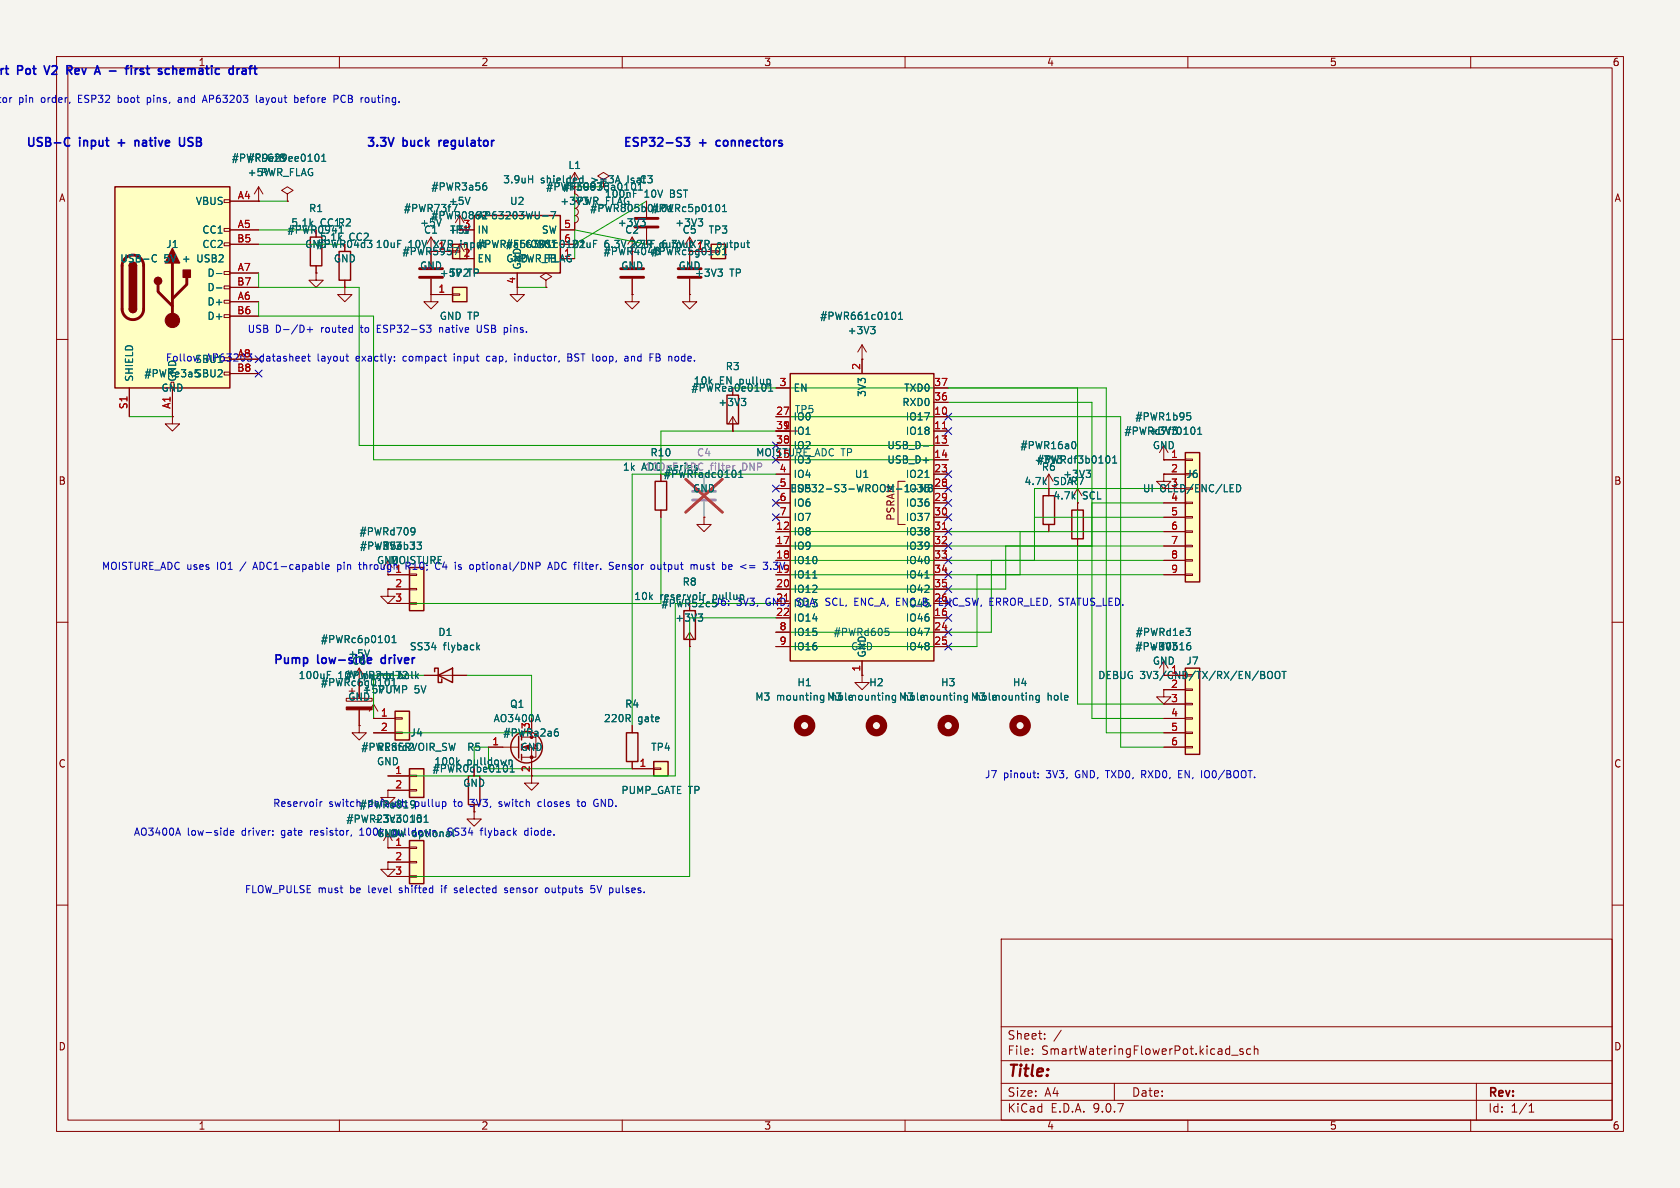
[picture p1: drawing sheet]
<svg xmlns="http://www.w3.org/2000/svg" width="297mm" height="210mm" viewBox="0 0 297 210" stroke-linecap="round" stroke-linejoin="round" font-family="sans-serif">
<path d="M0 0h297v210h-297z" fill="#f5f4ef" stroke="#f5f4ef" stroke-width=".18"/>
<g fill="none" stroke="#840000" stroke-width=".18">
<path d="M10 10h277v190h-277zM12 12h273v186h-273zM60 10v2M110 10v2M160 10v2M210 10v2M260 10v2M45.7 35.6h.1M45.7 33l-.7 1.3M45.7 33l.8 1.3M45.7 33v2.6M50.8 34.3l1-.6-1-.7-1 .7 1 .6v1.3"/>
<path d="M50.8 35.6h.1M101.6 34.3a.64 .64 0 0 1 .6 .6 .64 .64 0 0 1-.6 .7M101.6 36.8a.64 .64 0 0 1 .6 .7 .64 .64 0 0 1-.6 .6 .64 .64 0 0 1 .6 .6 .64 .64 0 0 1-.6 .7v1.2M111.8 52.1v1.2h1.2l-1.2 1.3-1.3-1.3h1.3M111.8 52.1h.1M111.8 44.5v2.7M111.8 49.3v2.8M121.9 44.5v2.7M121.9 49.3v2.8M10 60h2M152.4 63.5h.1M152.4 61l-.8 1.2"/>
<path d="M152.4 61l.8 1.2M152.4 61v2.5M285 60h2M10 110h2M285 110h2M83.8 143.5v1.3h1.3l-1.3 1.3-1.3-1.3h1.3M10 160h2M177 166h108v32h-108zM285 160h2M60 198v2M110 198v2M160 198v2"/>
<path d="M177 194.5h108M177 191.5h108M177 187.5h108M177 181.5h108M182.5 186.3v.1M182.5 185.5v.1M184.7 183.6v.1M184.7 182.8v.1M187.6 182.1l-1.3 2M197 191.5v3M210 198v2M217.7 186.5h1.2"/>
<path d="M219.7 185.5l-.3-.1-.2 .2v.2l.5 .2v.3h-.5M221.1 185.5l-.4-.1-.3 .3v.4l.1 .2h.6M221.7 185.5l.3-.1 .3 .1 .1 .9M221.7 184.9v1.5M260 198v2M261 191.5v6.5M270.3 196.6h.9M270.3 195.5l.4-.4v1.5"/>
</g>
<g fill="none" stroke="#006464" stroke-width=".18">
<path d="M56.2 27.3l.2 .4-.2 .8M56.9 28.5h.7M56.9 27.6l.3-.4v1.3M93.4 31.7h.8M94.2 31.1v1.2M102.6 31.5h.5M103.1 31.1v1.2M109.2 31.1l.4 1.2M153.9 57.7h.8l-.4 .5M154.5 58.2l.2 .3v.3l-.2 .2M157.9 55.2a.68 .68 0 0 1 .5 .6 .68 .68 0 0 1-.5 .7M158.8 56.5h.8"/>
<path d="M158.8 55.6l.4-.4v1.3M90.2 136.5h.7M90.2 135.6l.4-.4v1.3"/>
</g>
<path d="M109.7 47.5h4.1M109.7 49h4.1M119.9 47.5h4.1M119.9 49h4.1" fill="none" stroke="#840000" stroke-width=".51"/>
<path d="M125.7 43.2h2.6v2.5h-2.6z" fill="#ffffc2"/>
<g fill="none" stroke="#840000" stroke-width=".25">
<path d="M59.9 44.5h2.1v5h-2.1zM125.7 43.2h2.6v2.5h-2.6zM91.7 130.2v3.8M92.2 133.4v1"/>
<circle cx="93.1" cy="132.1" r="2.79"/>
</g>
<g fill="none" stroke="#840000" stroke-width=".18">
<path d="M106.7 31.8l1-.7-1-.6-1 .6 1 .7v1.2M55.9 48.3v1.2h1.2l-1.2 1.3-1.3-1.3h1.3M55.9 48.3h.1M61 50.8v1.3h1.2l-1.2 1.2-1.3-1.2h1.3M61 50.8h.1M61 49.5v1.3M121.9 52.1v1.2h1.3l-1.3 1.3-1.3-1.3h1.3M121.9 52.1h.1M121.9 44.5h3.8M86.4 132.1h5.3M92.2 130.3h2.5v3.6h-2.5M92.2 132.1h1.8v5.1"/>
<path d="M94 127v2.5M68.6 149.9h.1M68.6 147.3v2.6"/>
</g>
<path d="M60.3 39.9v1.3M112.4 33.1l-.1 .3M112.8 33.6h.8M113.2 32.3v1.3M60 41.2h.7M65.7 43.2l-.1 .5-.5 .1M126.9 47.6h.8l-.4 .5M127.5 48.1l.2 .2v.3l-.2 .2M127.7 45h.8M128.1 43.8v1.2M95.1 126.3l.4 1.3" fill="none" stroke="#006464" stroke-width=".18"/>
<circle cx="94" cy="133.9" r=".25" fill="#840000" stroke="#840000" stroke-width=".18"/>
<path d="M83.8 38.1h15.3v10.2h-15.3z" fill="#ffffc2"/>
<path d="M83.8 38.1h15.3v10.2h-15.3zM189.5 90.2h2v5.1h-2z" fill="none" stroke="#840000" stroke-width=".25"/>
<path d="M101.6 30.5l-.8 1.3M101.6 30.5l.8 1.3M101.6 30.5v2.5M76.2 52.1v1.2h1.3l-1.3 1.3-1.3-1.3h1.3M76.2 52.1h.1M81.3 40.6h2.5M81.3 45.7h2.5M91.4 48.3v2.5M99.1 40.6h2.5M190.5 88.9v1.3M190.5 95.3v1.2" fill="none" stroke="#840000" stroke-width=".18"/>
<path d="M95.9 38.2h1M97.4 37.4h.8l-.5 1.3M80.2 43.8h.9l-.6 1.2" fill="none" stroke="#006464" stroke-width=".18"/>
<path d="M20.3 33h20.3v35.6h-20.3z" fill="#ffffc2"/>
<g fill="none" stroke="#840000" stroke-width=".18">
<path d="M39.6 35.3h1v.5h-1zM40.6 35.6h5.1M114.3 35.6v2.8M39.6 40.4h1v.5h-1zM39.6 42.9h1v.5h-1zM39.6 48h1v.5h-1zM39.6 50.5h1v.6h-1zM39.6 53.1h1v.5h-1zM39.6 55.6h1v.5h-1zM40.6 40.6h5.1M40.6 43.2h5.1M40.6 48.3h5.1"/>
<path d="M40.6 50.8h5.1M40.6 53.3h5.1M40.6 55.9h5.1M55.9 47v1.3M76.2 41.9l-.8 1.3M76.2 41.9l.8 1.3M76.2 41.9v2.6M91.4 50.8v1.3h1.3l-1.3 1.2-1.2-1.2h1.2M96.5 49.5l1-.6-1-.6-1 .6 1 .6v1.3M96.5 50.8h.1M111.8 41.9l-.8 1.3M111.8 41.9l.7 1.3"/>
<path d="M111.8 41.9v2.6M114.3 40.4v2.8M121.9 41.9l-.7 1.3M121.9 41.9l.8 1.3M121.9 41.9v2.6M22.9 68.6v5.1M30.5 73.7v1.2h1.2l-1.2 1.3-1.3-1.3h1.3M30.5 73.7h.1M30.5 68.6v5.1M39.6 65.8h1v.5h-1zM40.6 63.5h5.1M40.6 66h5.1"/>
<path d="M116.8 90.2v1.2M190.5 88.9h.1M190.5 86.4l-.8 1.2M190.5 86.4l.8 1.2M190.5 86.4v2.5M68.6 152.4v1.3h1.2l-1.2 1.2-1.3-1.2h1.3M68.6 152.4h.1"/>
</g>
<path d="M20.3 33h20.3v35.6h-20.3zM22.9 54.6a.64 .64 0 0 0 .6 .6 .64 .64 0 0 0 .6-.6M54.9 41.9h2v5.1h-2zM115.8 85.1h2.1v5.1h-2.1z" fill="none" stroke="#840000" stroke-width=".25"/>
<path d="M112.3 38.6h4M22.1 45.7a1.9 1.9 0 0 1 2.1-.5 1.9 1.9 0 0 1 1.2 1.8v7.6a1.91 1.91 0 0 1-1.9 1.9 1.91 1.91 0 0 1-1.9-1.9v-7.8l.2-.6zM27.9 50.3v1.3l2.6 2.5M30.5 46.5v10.1M33 49v1.3l-2.5 2.5M112.3 40.1h4" fill="none" stroke="#840000" stroke-width=".51"/>
<g fill="#840000" stroke="#840000" stroke-width=".25">
<path d="M22.9 47h1.2v7.6h-1.2z"/>
<path d="M22.9 54.6h1.2a.64 .64 0 0 1-.6 .6 .64 .64 0 0 1-.6-.6z"/>
<path d="M30.5 43.9l1.2 2.6h-2.5z"/>
<path d="M32.4 47.8h1.3v1.2h-1.3z"/>
<circle cx="27.9" cy="49.7" r=".63"/>
</g>
<circle cx="30.5" cy="56.6" r="1.27" fill="#840000" stroke="#840000" stroke-width=".18"/>
<g fill="none" stroke="#006464" stroke-width=".18">
<path d="M78 38.7l-.4 1.2M80.8 36.1l-.5 1.3M112 34.2h.4M112 33.6h.6M113.3 38.7h.8l-.5 .5M113.8 39.2l.3 .2v.3l-.3 .2M123.4 38.7h.8l-.4 .5M124 39.2l.2 .2v.3l-.2 .2M127.2 36.4v.8M127.7 37.4h.8M127.7 36.5l.4-.4v1.3M27.1 45.1l.3-.1 .3 .2"/>
<path d="M27.7 46.2l-.3 .1-.3-.1M38.3 48.4h.9M38.3 50.9h.9M72.9 93.3l.4 .1a.84 .84 0 0 1-.3 1.2M73.4 93.8l-.3 .3h-.2M192 83.1h.8l-.4 .5M192.6 83.6l.2 .3v.3l-.2 .2M195.9 80.6a.79 .79 0 0 1 0 1.3M196.7 81.9h.7M196.7 81l.4-.4v1.3M75 145.4h.7M75 144.5l.3-.4v1.3"/>
</g>
<path d="M72.4 148.6h2.5v7.6h-2.5z" fill="#ffffc2"/>
<path d="M72.4 148.6h2.5v7.6h-2.5z" fill="none" stroke="#840000" stroke-width=".25"/>
<path d="M76.2 44.5v2.7M76.2 49.3v2.8M68.6 149.9h3.8M68.6 152.4h3.8M68.6 154.9h3.8M72.4 149.7h1.3v.3h-1.3zM72.4 152.3h1.3v.2h-1.3zM72.4 154.8h1.3v.3h-1.3z" fill="none" stroke="#840000" stroke-width=".18"/>
<path d="M74.2 47.5h4M74.2 49h4" fill="none" stroke="#840000" stroke-width=".51"/>
<path d="M80 43.2h2.5v2.5h-2.5z" fill="#ffffc2"/>
<path d="M80 43.2h2.5v2.5h-2.5z" fill="none" stroke="#840000" stroke-width=".25"/>
<path d="M81.3 38.1v2.5M76.2 44.5h3.8M80 44.3h1.3v.3h-1.3zM80.5 44.5l.8-1.3v2.5M63.5 118.1l-.8 1.3M63.5 118.1l.8 1.3M63.5 118.1v2.6" fill="none" stroke="#840000" stroke-width=".18"/>
<path d="M83.1 39.9l-.4 1.3M83.1 34.9l-.4 1.2M85.6 32.8h.2l.3 .3-.1 .4-.4 .1M85.7 32.3h.2M65.3 114.9l-.4 1.2M68.8 112.6v.8M69.3 113.6h.7M69.3 112.7l.4-.4v1.3" fill="none" stroke="#006464" stroke-width=".18"/>
<path d="M80 50.8h2.5v2.5h-2.5z" fill="#ffffc2"/>
<path d="M80 50.8h2.5v2.5h-2.5zM76.8 118.7v-.6h.7v2.6h.6v-.7M77.5 119.4l2.5-1.3v2.6z" fill="none" stroke="#840000" stroke-width=".25"/>
<path d="M76.2 52.1h3.8M80 51.9h1.3v.3h-1.3zM74.9 119.4h7.6M205.7 116.8v2.6" fill="none" stroke="#840000" stroke-width=".18"/>
<path d="M84.4 114.4l.4 .5M84.8 114l-.5 .5M209.7 111.1h.8l-.5 .5M210.2 111.6l.3 .2v.3l-.3 .2" fill="none" stroke="#006464" stroke-width=".18"/>
<path d="M209.5 118.1h2.6v15.3h-2.6z" fill="#ffffc2"/>
<path d="M209.5 118.1h2.6v15.3h-2.6z" fill="none" stroke="#840000" stroke-width=".25"/>
<path d="M205.7 119.4h3.8M205.7 121.9h3.8M205.7 124.5h3.8M205.7 127h3.8M205.7 129.5h3.8M205.7 132.1h3.8M209.5 121.8h1.3v.2h-1.3zM209.5 124.3h1.3v.3h-1.3zM209.5 126.9h1.3v.2h-1.3zM209.5 129.4h1.3v.3h-1.3zM209.5 132h1.3v.2h-1.3z" fill="none" stroke="#840000" stroke-width=".18"/>
<path d="M224.2 118.9l.2-.2a.43 .43 0 0 1 .5 .4v.4a.42 .42 0 0 1-.4 .5 .42 .42 0 0 1-.4-.5zM225.6 118.8l.1-.1a.43 .43 0 0 1 .6 .4v.4a.42 .42 0 0 1-.5 .5 .42 .42 0 0 1-.4-.5v-.4zM226.6 118.7h.8M227 118.7v1.3" fill="none" stroke="#006464" stroke-width=".18"/>
<path d="M209.5 80h2.6v22.9h-2.6z" fill="#ffffc2"/>
<path d="M209.5 80h2.6v22.9h-2.6zM82.8 137.2h2v5h-2z" fill="none" stroke="#840000" stroke-width=".25"/>
<g fill="none" stroke="#840000" stroke-width=".18">
<path d="M205.7 78.7v2.6M205.7 81.3h.1M205.7 83.8v1.3h1.3l-1.3 1.3-1.2-1.3h1.2M205.7 83.8h.1M205.7 81.3h3.8M205.7 83.8h3.8M205.7 86.4h3.8M205.7 88.9h3.8M205.7 91.4h3.8M205.7 94h3.8M205.7 96.5h3.8M205.7 99.1h3.8"/>
<path d="M209.5 81.2h1.3v.2h-1.3zM209.5 88.8h1.3v.2h-1.3zM209.5 91.3h1.3v.3h-1.3zM209.5 93.9h1.3v.2h-1.3zM209.5 96.4h1.3v.2h-1.3zM209.5 98.9h1.3v.3h-1.3zM205.7 101.6h3.8M209.5 101.5h1.3v.2h-1.3zM66 127h.1M66 124.5l-.7 1.2M66 124.5l.8 1.2M66 124.5v2.5"/>
<path d="M94 137.2v1.2h1.2l-1.2 1.3-1.3-1.3h1.3M205.7 121.9v1.3h1.3l-1.3 1.3-1.2-1.3h1.2M205.7 121.9h.1"/>
</g>
<g fill="none" stroke="#006464" stroke-width=".18">
<path d="M209.9 73h.6M210 73.5h.3l.2 .2v.4l-.5 .1M210.9 75.5a.79 .79 0 0 1 0 1.3M211.7 76.8h.8M211.7 75.9l.4-.4v1.3M218.6 85.7a.64 .64 0 0 1 .8 .6 .64 .64 0 0 1-.8 .6zM210 114.1h.3l.2 .2v.5l-.5 .1M210.2 113.6h.2M80.9 134.7l.3 .5M81.2 134.4l-.5 .4M90 134.5l.2-.1h.3v.8M98.2 129.3h.3l.2 .3v.4l-.5 .1"/>
<path d="M98.4 128.8h.2"/>
</g>
<path d="M72.4 135.9h2.5v5.1h-2.5z" fill="#ffffc2"/>
<path d="M72.4 135.9h2.5v5.1h-2.5z" fill="none" stroke="#840000" stroke-width=".25"/>
<path d="M68.6 139.7v1.3h1.2l-1.2 1.2-1.3-1.2h1.3M68.6 139.7h.1M68.6 137.2h3.8M68.6 139.7h3.8M72.4 137h1.3v.3h-1.3zM72.4 139.6h1.3v.2h-1.3z" fill="none" stroke="#840000" stroke-width=".18"/>
<path d="M69.8 125.7h2.6v5.1h-2.6z" fill="#ffffc2"/>
<path d="M69.8 125.7h2.6v5.1h-2.6z" fill="none" stroke="#840000" stroke-width=".25"/>
<path d="M63.5 128.3v1.2h1.3l-1.3 1.3-1.3-1.3h1.3M63.5 128.3h.1M66 127h3.8M66 129.5h3.8M69.8 126.9h1.3v.2h-1.3zM69.8 129.4h1.3v.3h-1.3z" fill="none" stroke="#840000" stroke-width=".18"/>
<path d="M69.7 120v1.2" fill="none" stroke="#006464" stroke-width=".18"/>
<path d="M72.4 100.3h2.5v7.7h-2.5z" fill="#ffffc2"/>
<path d="M72.4 100.3h2.5v7.7h-2.5zM110.7 129.5h2.1v5.1h-2.1z" fill="none" stroke="#840000" stroke-width=".25"/>
<g fill="none" stroke="#840000" stroke-width=".18">
<path d="M68.6 104.1v1.3h1.2l-1.2 1.3-1.3-1.3h1.3M68.6 104.1h.1M68.6 101.6h3.8M68.6 104.1h3.8M68.6 106.7h3.8M72.4 104h1.3v.3h-1.3zM72.4 106.6h1.3v.2h-1.3zM61.2 123.4h4.6v.6h-4.6zM62.2 121.7v1M63.5 120.7v2.7M63.5 125.5v2.8M111.8 128.3v1.2"/>
<path d="M111.8 134.6v1.3"/>
</g>
<path d="M61.2 125h4.6v.5h-4.6z" fill="#840000" stroke="#840000" stroke-width=".18"/>
<path d="M57.9 119.3h.4M57.9 118.7h.6" fill="none" stroke="#006464" stroke-width=".18"/>
<path d="M115.6 134.6h2.5v2.6h-2.5z" fill="#ffffc2"/>
<path d="M128.5 69.9h2.1v5h-2.1zM184.4 87.6h2v5.1h-2zM120.9 108h2v5h-2zM115.6 134.6h2.5v2.6h-2.5z" fill="none" stroke="#840000" stroke-width=".25"/>
<g fill="none" stroke="#840000" stroke-width=".18">
<path d="M129.5 76.2h.1M129.5 73.7v2.5M129.5 73.7l-.7 1.2M129.5 73.7l.8 1.2M124.5 91.4v1.3h1.2l-1.2 1.3-1.3-1.3h1.3M124.5 91.4h.1M185.4 86.4h.1M185.4 83.8v3.8M185.4 92.7v1.3M185.4 83.8l-.7 1.3M185.4 83.8l.8 1.3M121.9 114.3h.1"/>
<path d="M121.9 111.8v2.5M121.9 111.8l-.7 1.2M121.9 111.8l.8 1.2M152.4 119.4v1.3h1.3l-1.3 1.2-1.3-1.2h1.3M152.4 119.4h.1M111.8 135.9h3.8M115.6 135.8h1.2v.2h-1.2z"/>
</g>
<g fill="none" stroke="#006464" stroke-width=".18">
<path d="M131.1 70.4h.7l-.4 .5M131.6 70.9l.2 .3v.3l-.2 .2M135.9 69.2h.7M136 68.2l.3-.3v1.3M136.1 67.1l.1 .2-.1 .5M189.8 78a.68 .68 0 0 1 .4 .7 .68 .68 0 0 1-.4 .6M129.8 83.1a.79 .79 0 0 1 0 1.3M130.6 84.4h.7M130.6 83.5l.4-.4v1.3M123.4 108.5h.8l-.4 .5M124 109l.2 .3v.3l-.2 .2M124.3 105.1v.9"/>
<path d="M124.7 105.1l-.4 .3M126.5 107.2l-.4 .1M131.4 105.2l.1 .5M156.5 111.1h.6M156.6 111.6h.3l.3 .2-.1 .5h-.5M145 123.5l.3 .3 .3-.1M145.6 122.9v1.1l-.2 .2-.3-.1M145.6 123l-.3-.1-.3 .3M157.7 123.5l.3 .3 .3-.1M158.3 122.9v1.1l-.2 .2-.3-.1M158.3 123l-.3-.1-.3 .3M170.4 123.5l.3 .3 .3-.1"/>
<path d="M171 122.9v1.1l-.2 .2-.3-.1M171 123l-.3-.1-.3 .3M183.1 123.5l.3 .3 .3-.1M183.7 122.9v1.1l-.2 .2-.3-.1M183.7 123l-.3-.1-.3 .3"/>
</g>
<path d="M122.4 86.9h4.1M122.4 88.4h4.1" fill="none" stroke="#9c9b98" stroke-width=".51"/>
<path d="M124.5 83.8v2.8M124.5 88.6v2.8" fill="none" stroke="#9c9b98" stroke-width=".18"/>
<path d="M129.9 82.3h-.2" fill="none" stroke="#939391" stroke-width=".18"/>
<path d="M121.2 84.7l6.5 5.9M127.7 84.7l-6.5 5.9" fill="none" stroke="#e12e31" stroke-width=".46"/>
<g fill="none" stroke="#840000" stroke-width="1.3">
<circle cx="142.2" cy="128.3" r="1.27"/>
<circle cx="154.9" cy="128.3" r="1.27"/>
<circle cx="167.6" cy="128.3" r="1.27"/>
<circle cx="180.3" cy="128.3" r="1.27"/>
</g>
<path d="M141 74.9h2.5v2.6h-2.5z" fill="#ffffc2"/>
<path d="M141 74.9h2.5v2.6h-2.5z" fill="none" stroke="#840000" stroke-width=".25"/>
<path d="M137.2 76.2h3.8" fill="none" stroke="#840000" stroke-width=".18"/>
<path d="M139.7 66h25.4v50.8h-25.4z" fill="#ffffc2"/>
<path d="M139.7 66h25.4v50.8h-25.4z" fill="none" stroke="#840000" stroke-width=".25"/>
<g fill="none" stroke="#840000" stroke-width=".18">
<path d="M40.6 35.6h5.1M45.7 35.6h.1M50.8 35.6h.1M101.6 39.4v1.2h-2.5M114.3 35.6v2.8M40.6 40.6h5.1M40.6 43.2h5.1M40.6 48.3h5.1M40.6 50.8h5.1M40.6 53.3h5.1M40.6 55.9h5.1M55.9 48.3h.1"/>
<path d="M55.9 47v1.3M61 50.8h.1M61 49.5v1.3M76.2 52.1h.1M76.2 49.3v2.8M76.2 52.1h3.8M80 44.5h-3.8v2.7M81.3 40.6h2.5M81.3 45.7h2.5M91.4 48.3v2.5M96.5 50.8h.1M111.8 52.1h.1"/>
<path d="M111.8 44.5v2.7M111.8 49.3v2.8M114.3 40.4v2.8M121.9 52.1h.1M121.9 49.3v2.8M125.7 44.5h-3.8v2.7M22.9 68.6v5.1M30.5 73.7h.1M30.5 68.6v5.1M40.6 63.5h5.1M40.6 66h5.1M129.5 76.2h.1"/>
<path d="M129.5 74.9v1.3M137.2 68.6h2.5M137.2 73.7h2.5M137.2 76.2h3.8M137.2 78.7h2.5M152.4 63.5h.1M152.4 63.5v2.5M165.1 68.6h2.5M165.1 73.7h2.5M165.1 76.2h2.5M165.1 78.7h2.5M165.1 71.1h2.5"/>
<path d="M116.8 90.2v1.2M124.5 91.4h.1M137.2 83.8h2.5M137.2 86.4h2.5M137.2 88.9h2.5M137.2 91.4h2.5M137.2 94h2.5M137.2 96.5h2.5M160 85.1h-1.3v7.6h1.3M165.1 83.8h2.5M165.1 86.4h2.5M165.1 88.9h2.5"/>
<path d="M165.1 91.4h2.5M165.1 94h2.5M165.1 96.5h2.5M165.1 81.3h2.5M165.1 99.1h2.5M185.4 86.4h.1M185.4 86.4v1.2M185.4 92.7v1.3M190.5 88.9h.1M190.5 88.9v1.3M190.5 95.3v1.2M205.7 81.3h.1"/>
<path d="M205.7 83.8h.1M205.7 83.8h3.8M205.7 86.4h3.8M205.7 88.9h3.8M205.7 91.4h3.8M205.7 94h3.8M205.7 96.5h3.8M205.7 81.3h3.8M205.7 99.1h3.8M68.6 104.1h.1M68.6 104.1h3.8M68.6 101.6h3.8"/>
<path d="M68.6 106.7h3.8M74.9 119.4h2.6M80 119.4h2.5M121.9 114.3h.1M121.9 113v1.3M137.2 104.1h2.5M137.2 109.2h2.5M137.2 111.8h2.5M137.2 114.3h2.5M152.4 119.4h.1M152.4 116.8v2.6M165.1 104.1h2.5"/>
<path d="M165.1 109.2h2.5M165.1 111.8h2.5M165.1 114.3h2.5M165.1 101.6h2.5M165.1 106.7h2.5M205.7 101.6h3.8M205.7 119.4h3.8M63.5 128.3h.1M63.5 120.7v2.7M63.5 125.5v2.8M66 127h.1M66 127h3.8"/>
<path d="M66 129.5h3.8M68.6 139.7h.1M68.6 137.2h3.8M68.6 139.7h3.8M86.4 132.1h2.5M94 127v2.5M94 134.6v2.6M111.8 128.3v1.2M111.8 134.6v1.3h3.8M205.7 121.9h.1M205.7 121.9h3.8M205.7 124.5h3.8"/>
<path d="M205.7 127h3.8M205.7 129.5h3.8M205.7 132.1h3.8M68.6 149.9h.1M68.6 152.4h.1M68.6 149.9h3.8M68.6 152.4h3.8M68.6 154.9h3.8"/>
</g>
<g fill="none" stroke="#006464" stroke-width=".18">
<path d="M56.2 27.3l.2 .4-.2 .8M56.9 28.5h.7M56.9 27.6l.3-.4v1.3M60.3 39.9v1.3M78 38.7l-.4 1.2M80.8 36.1l-.5 1.3M83.1 39.9l-.4 1.3M83.1 34.9l-.4 1.2M85.6 32.8h.2l.3 .3-.1 .4-.4 .1M85.7 32.3h.2M93.4 31.7h.8M94.2 31.1v1.2"/>
<path d="M95.9 38.2h1M97.4 37.4h.8l-.5 1.3M102.6 31.5h.5M103.1 31.1v1.2M109.2 31.1l.4 1.2M112 34.2h.4M112 33.6h.6M112.4 33.1l-.1 .3M112.8 33.6h.8M113.2 32.3v1.3M113.3 38.7h.8l-.5 .5M113.8 39.2l.3 .2v.3l-.3 .2"/>
<path d="M123.4 38.7h.8l-.4 .5M124 39.2l.2 .2v.3l-.2 .2M127.2 36.4v.8M127.7 37.4h.8M127.7 36.5l.4-.4v1.3M27.1 45.1l.3-.1 .3 .2M27.7 46.2l-.3 .1-.3-.1M38.3 48.4h.9M38.3 50.9h.9M60 41.2h.7M65.7 43.2l-.1 .5-.5 .1M80.2 43.8h.9l-.6 1.2"/>
<path d="M126.9 47.6h.8l-.4 .5M127.5 48.1l.2 .2v.3l-.2 .2M127.7 45h.8M128.1 43.8v1.2M153.9 57.7h.8l-.4 .5M154.5 58.2l.2 .3v.3l-.2 .2M157.9 55.2a.68 .68 0 0 1 .5 .6 .68 .68 0 0 1-.5 .7M158.8 56.5h.8M158.8 55.6l.4-.4v1.3M131.1 70.4h.7l-.4 .5M131.6 70.9l.2 .3v.3l-.2 .2M135.9 69.2h.7"/>
<path d="M136 68.2l.3-.3v1.3M136.1 67.1l.1 .2-.1 .5M163.2 78.8h1M189.8 78a.68 .68 0 0 1 .4 .7 .68 .68 0 0 1-.4 .6M209.9 73h.6M210 73.5h.3l.2 .2v.4l-.5 .1M210.9 75.5a.79 .79 0 0 1 0 1.3M211.7 76.8h.8M211.7 75.9l.4-.4v1.3M72.9 93.3l.4 .1a.84 .84 0 0 1-.3 1.2M73.4 93.8l-.3 .3h-.2M129.8 83.1a.79 .79 0 0 1 0 1.3"/>
<path d="M130.6 84.4h.7M130.6 83.5l.4-.4v1.3M163.5 84.4h.7M164.3 85.7h.3M164.3 86.2h.3M164.3 86.9h.3M164.8 86.7v.1M192 83.1h.8l-.4 .5M192.6 83.6l.2 .3v.3l-.2 .2M195.9 80.6a.79 .79 0 0 1 0 1.3M196.7 81.9h.7M196.7 81l.4-.4v1.3"/>
<path d="M218.6 85.7a.64 .64 0 0 1 .8 .6 .64 .64 0 0 1-.8 .6zM57.9 118.7h.6M57.9 119.3h.4M65.3 114.9l-.4 1.2M68.8 112.6v.8M69.3 113.6h.7M69.3 112.7l.4-.4v1.3M69.7 120v1.2M84.4 114.4l.4 .5M84.8 114l-.5 .5M123.4 108.5h.8l-.4 .5M124 109l.2 .3v.3l-.2 .2"/>
<path d="M124.3 105.1v.9M124.7 105.1l-.4 .3M126.5 107.2l-.4 .1M131.4 105.2l.1 .5M143.7 102.2h.7M156.5 111.1h.6M156.6 111.6h.3l.3 .2-.1 .5h-.5M163.5 102.2h.7M209.7 111.1h.8l-.5 .5M210 114.1h.3l.2 .2v.5l-.5 .1M210.2 113.6h.2M210.2 111.6l.3 .2v.3l-.3 .2"/>
<path d="M224.2 118.9l.2-.2a.43 .43 0 0 1 .5 .4v.4a.42 .42 0 0 1-.4 .5 .42 .42 0 0 1-.4-.5zM225.6 118.8l.1-.1a.43 .43 0 0 1 .6 .4v.4a.42 .42 0 0 1-.5 .5 .42 .42 0 0 1-.4-.5v-.4zM226.6 118.7h.8M227 118.7v1.3M80.9 134.7l.3 .5M81.2 134.4l-.5 .4M90 134.5l.2-.1h.3v.8M90.2 136.5h.7M90.2 135.6l.4-.4v1.3M95.1 126.3l.4 1.3M98.2 129.3h.3l.2 .3v.4l-.5 .1M98.4 128.8h.2"/>
<path d="M145 123.5l.3 .3 .3-.1M145.6 122.9v1.1l-.2 .2-.3-.1M145.6 123l-.3-.1-.3 .3M157.7 123.5l.3 .3 .3-.1M158.3 122.9v1.1l-.2 .2-.3-.1M158.3 123l-.3-.1-.3 .3M170.4 123.5l.3 .3 .3-.1M171 122.9v1.1l-.2 .2-.3-.1M171 123l-.3-.1-.3 .3M183.1 123.5l.3 .3 .3-.1M183.7 122.9v1.1l-.2 .2-.3-.1M183.7 123l-.3-.1-.3 .3"/>
<path d="M75 145.4h.7M75 144.5l.3-.4v1.3"/>
</g>
<path d="M166.6 75.8h.7M166.6 93.6h.7" fill="none" stroke="#a90000" stroke-width=".18"/>
<g fill="none" stroke="#009600" stroke-width=".18">
<path d="M45.7 35.6h5.1M106.7 33h-5.1v12.7M114.3 35.6l-12.7 7.6M45.7 53.3v2.6h20.3v25.4h101.6M45.7 48.3v2.5h17.8v27.9h104.1M45.7 40.6h10.2M45.7 43.2h15.3M91.4 50.8h5.1M101.6 40.6l12.7 2.6M22.9 73.7h7.6M129.5 68.6h66.1v60.9h10.1M137.2 73.7h60.9v58.4h7.6"/>
<path d="M137.2 76.2h-20.4v7.6M167.6 71.1h25.4v55.9h12.7M190.5 68.6v55.9h15.2M116.8 91.4v15.3h-48.2M137.2 94h68.5M137.2 83.8h-25.4v44.5M137.2 96.5h68.5M137.2 99.1h68.5M175.3 99.1v12.7h-38.1M177.8 96.5v7.6h-40.6M180.3 94v7.6M182.9 91.4h22.8"/>
<path d="M193 88.9h12.7M205.7 86.4h-22.8v12.7M74.9 119.4h-8.9v7.6M82.5 119.4h11.5v10.1h-28M137.2 109.2h-15.3v45.7h-53.3M137.2 106.7h-17.8v30.5h-50.8M137.2 101.6h68.5M172.7 101.6v12.7h-35.5M83.8 135.9v-3.8h2.6v3.8h25.4"/>
</g>
<g fill="none" stroke="#000084" stroke-width=".18">
<path d="M45.1 62.9l1.2 1.2M45.1 65.4l1.2 1.2M46.3 62.9l-1.2 1.2M46.3 65.4l-1.2 1.2M136.6 78.1l1.2 1.2M137.8 78.1l-1.2 1.2M167 73.1l1.2 1.2M167 75.6l1.2 1.2M168.2 73.1l-1.2 1.2M168.2 75.6l-1.2 1.2M136.6 80.7l1.2 1.2M136.6 85.8l1.2 1.2"/>
<path d="M136.6 90.8l1.2 1.2M136.6 88.3l1.2 1.2M137.8 80.7l-1.2 1.2M137.8 85.8l-1.2 1.2M137.8 90.8l-1.2 1.2M137.8 88.3l-1.2 1.2M167 90.8l1.2 1.2M167 83.2l1.2 1.2M167 85.8l1.2 1.2M167 88.3l1.2 1.2M167 93.4l1.2 1.2M167 95.9l1.2 1.2"/>
<path d="M167 98.5l1.2 1.2M168.2 90.8l-1.2 1.2M168.2 83.2l-1.2 1.2M168.2 85.8l-1.2 1.2M168.2 88.3l-1.2 1.2M168.2 93.4l-1.2 1.2M168.2 95.9l-1.2 1.2M168.2 98.5l-1.2 1.2M167 113.7l1.2 1.2M167 108.6l1.2 1.2M167 111.2l1.2 1.2M167 101l1.2 1.2"/>
<path d="M167 103.5l1.2 1.2M168.2 113.7l-1.2 1.2M168.2 108.6l-1.2 1.2M168.2 111.2l-1.2 1.2M168.2 101l-1.2 1.2M168.2 103.5l-1.2 1.2"/>
</g>
<g fill="none" stroke="#0000c2" stroke-width=".18">
<path d="M2.1 17.3l-.4 .2M7.4 17.3l-.1 .2 .1 .5M13.9 17.4h.4M14.5 16.8h-.6v1.3h.6M20.9 17.3h.4l.1 .1M20.9 16.8v1.3M21.4 18l-.1 .1-.4-.1M26 17.3h.4l.2 .2-.1 .5h-.5M26 17.3v1.2M31.5 17.3h.5l.1 .8M32.1 17.6h-.4l-.2 .2 .2 .3 .4-.1M35.9 17.7h.6"/>
<path d="M36.2 16.8l.4 1.3M45.4 18l.1 .1M46 17.3h.5v.8M46.5 17.6h-.4l-.2 .2 .2 .3 .4-.1M52.2 17.3h.4l.1 .2-.1 .5-.4 .1M53.7 17.3h-.3l-.2 .1v.6h.5M53.8 17.6l-.6 .1M59.7 16.9l.1 .2-.1 .3M61 16.9a.59 .59 0 0 0-.7 .6 .59 .59 0 0 0 .7 .5M65.8 17.3v.7M54.3 58.3h1M54.8 57.8v.9"/>
<path d="M75.4 57.5h.8l-.4 .5 .3 .1 .1 .4-.2 .2h-.4M77.7 57.9v.8M77.9 57.9l-.2 .1M84.4 57.5v1l.1 .2h.3M89.3 57.9l.4 .1M89.7 58.6l-.4 .1M54.4 63h.5M54.5 62.6v1l.4 .2M71.5 63l-.3 .2v.4l.3 .2M80.3 62.6v.1M80.3 63v.8M86.6 63h-.4l-.2 .2 .1 .6h.5"/>
<path d="M91 62.6v.1M91 63v.8M91.6 63v.8M91.8 63l-.2 .1M100.4 62.6h.4l.3 .2-.3 .4 .3 .1v.3l-.2 .2h-.5zM100.4 63.2h.4M110.6 63h.4v.8M111 63.8h-.4M111 63.3h-.4M111.6 63v.8M111.8 63l-.2 .1M116 63.2h.4"/>
<path d="M116.4 63.2h.2M116.5 62.6h-.5v1.2h.5M116.5 63.1l-.1 .1M119.7 63l.3 .2M120 63.6l-.3 .2M59.7 99.8v1.3M59.8 99.8l-.1 .1M63.4 99.8h.5M63.6 99.4v1.1l.3 .2M71.8 99.4v1.3M81.5 99.9l-.3-.1-.2 .2M98.4 99.4h-.3v1.3h.3"/>
<path d="M107.8 99.9l.5 .2 .1 .2-.1 .3-.4 .1M107.8 99.5h.6M109.5 100l-.2-.2h-.2l-.2 .2 .1 .6h.5M116.3 99.8l.1 .8 .3 .1 .1-.2M116.8 99.8v.9M123.1 99.8l.1 .2v.7M123.9 99.8v.8h.4M129 99.8l.4 .1v.2l-.6 .1M132.5 100h1M57.6 100.2l.6-.1-.1-.2-.3-.1-.2 .2v.6h.5M59.7 100.6l.1 .1M72.1 100.1l.4 .6"/>
<path d="M77.1 100.5l.3 .2 .4-.2M81 100.1l.5 .2M81 100.6h.5M96.8 100.7l.4-1.3 .5 1.3M96.9 100.3h.6M109.5 100.1l-.6 .1M129.4 100.6l-.4 .1M132.5 100.4h1M151.1 106.3h.5M151.7 105.7h-.6v1.3h.6M175 107h.6M175 105.7h.6"/>
<path d="M183.5 137.4v.1M183.5 136.7v.1M201.8 136.9h.5M202.3 136.2h-.5v1.3M208.4 136.8h.4M209 136.2h-.6v1.3h.6M213 136.4v.9M31.5 146.4l.4 1.2M40.1 146.8l.1 .1M40.2 146.4v1.2M40.2 147.6h-.1M40.7 147.2l.6-.1v-.2l-.4-.1-.2 .2 .1 .6h.5"/>
<path d="M48.2 147.5v.1M48.2 146.9v.1M56.6 141.7v.9M56.9 141.7l-.3 .3M62.1 147.6l-.1 .2M63.6 147.6h.7M63.8 146.6l-.2 .1M78.1 156.5v.2M78.1 157v.8M79.4 147l.4 .1M79.4 146.4h.5M79.8 147.6h-.4"/>
<path d="M80.3 157.7l.4 .1M80.7 157l-.4 .1 .1 .2 .3 .1M83.1 141.3h.8M83.1 142.4l.1 .2M84.9 146.8h.5M85.4 146.4h-.3M88.2 142.5l.4 .1M88.6 141.7l-.4 .2 .1 .2h.3M89.7 157h-.3l-.2 .2 .5 .4M89.7 157.6l-.1 .2-.4-.1M93.3 146.9l-.3-.1-.3 .2 .2 .6h.4M93.3 146.4v1.2"/>
<path d="M95.7 141.8l-.4-.1-.2 .3 .1 .5h.5M96.5 157.1l.1-.1 .4 .1 .1 .5-.2 .1-.3 .1-.1-.1zM102 141.7h.5M102.2 141.3v1.1l.3 .2M105.1 156.5h-.6l-.1 .6 .2-.1 .4 .1 .2 .2-.1 .4-.2 .1-.5-.1M105.4 141.3l.3 .1M105.5 142h.2v.4l-.3 .2"/>
</g>
<g fill="none" stroke="#0000c2" stroke-width=".3">
<path d="M.9 12.1h.6M1.4 13.1h.1M7.8 11.6l.5 1.5M11.9 12.4h.5M12.2 12.4l.5 .7M12.4 11.6h-.5v1.5M16.9 12.7h.7M17.2 11.6l.5 1.5M22.1 12.1h.6M22.7 11.6l-.3 .2v1.3M23.2 11.6v.2M23.2 12.1v1"/>
<path d="M23.9 12.1v1M24.4 12.1l-.3 .1-.2 .2M29.8 12.1l.1 .1M29.9 13.1h-.1M30.6 11.6v1.5M31 12.1l-.4 .2M42.9 12.2h.5l.1 .9M43.5 12.5l-.5 .1a.29 .29 0 0 0-.2 .2 .29 .29 0 0 0 .2 .3h.5M44 12.1h.6M11.7 24.4l.3-.1 .3 .2M12.3 25.7l-.3 .1h-.3M23.9 24.8v1"/>
<path d="M24.5 24.9l-.4-.1-.2 .2M31.7 24.3v1.2l.3 .3h.5l.1-.3v-1.2M69.6 24.3l-.5 1.5M120.2 24.3l.3 .1M120.4 25.3v.4M121 24.3h.9l-.5 .6 .4 .1v.7l-.2 .1h-.4l-.2-.1M65 117.2h.6M65.2 116.3h.4l.1 .3-.7 .2"/>
</g>
<path d="M129.9 82.3h-.2" fill="none" stroke="#939391" stroke-width=".18"/>
<path d="M124.5 83.8v2.8M124.5 88.6v2.8" fill="none" stroke="#9c9b98" stroke-width=".18"/>
<path d="M121.2 84.7l6.5 5.9M127.7 84.7l-6.5 5.9" fill="none" stroke="#e12e31" stroke-width=".46"/>
<text font-size="2.8" fill="#840000" x="178" y="190.9">Title:</text>
<g font-size="2.1" fill="#0000c2">
<text x="-.8" y="13.7">rt</text>
<text x="3.1" y="13.7">Pot</text>
<text x="8.5" y="13.7">V2</text>
<text x="13" y="13.7">Rev</text>
<text x="18.7" y="13.7">A</text>
<text x="25.3" y="13.7">first</text>
<text x="31.6" y="13.7">schematic</text>
<text x="44.7" y="13.7">draft</text>
<text x="4.4" y="26.4">USB-C</text>
<text x="14" y="26.4">input</text>
<text x="21.4" y="26.4">+</text>
<text x="25" y="26.4">native</text>
<text x="33.5" y="26.4">USB</text>
<text x="64.6" y="26.4">3.3V</text>
<text x="71.2" y="26.4">buck</text>
<text x="78.2" y="26.4">regulator</text>
<text x="110" y="26.4">ESP32-S3</text>
<text x="123.6" y="26.4">+</text>
<text x="127.2" y="26.4">connectors</text>
<text x="48.2" y="117.8">Pump</text>
<text x="56.1" y="117.8">low-side</text>
<text x="68" y="117.8">driver</text>
</g>
<g font-size="2.1" fill="#840000">
<text x="178" y="184">Sheet:</text>
<text x="178" y="186.7">File:</text>
<text x="184.1" y="186.7">SmartWateringFlowerPot.kicad_sch</text>
<text x="178" y="196.9">KiCad</text>
<text x="178" y="194.1">Size:</text>
<text x="184.7" y="194.1">A4</text>
<text x="185.7" y="196.9">E.D.A.</text>
<text x="193.3" y="196.9">9.0.7</text>
<text x="200" y="194.1">Date:</text>
<text x="263" y="194.3">Rev:</text>
<text x="263" y="196.9">Id:</text>
<text x="267.1" y="196.9">1/1</text>
</g>
<g font-size="1.8" fill="#0000c2">
<text x="35" y="11.9">1</text>
<text x="-1" y="18.4">tor</text>
<text x="3.9" y="18.4">pin</text>
<text x="8" y="18.4">order,</text>
<text x="14.7" y="18.4">ESP32</text>
<text x="21.9" y="18.4">boot</text>
<text x="27.3" y="18.4">pins,</text>
<text x="33" y="18.4">and</text>
<text x="37.6" y="18.4">AP63203</text>
<text x="47.2" y="18.4">layout</text>
<text x="54.1" y="18.4">before</text>
<text x="61.3" y="18.4">PCB</text>
<text x="66.3" y="18.4">routing.</text>
<text x="43.7" y="59">USB</text>
<text x="48.7" y="59">D-/D+</text>
<text x="56.9" y="59">routed</text>
<text x="64.1" y="59">to</text>
<text x="67.1" y="59">ESP32-S3</text>
<text x="78.3" y="59">native</text>
<text x="85.2" y="59">USB</text>
<text x="90.2" y="59">pins.</text>
<text x="29.2" y="64.1">FollowSBU1</text>
<text x="36.4" y="64.1">AP63203</text>
<text x="46" y="64.1">datasheet</text>
<text x="56.4" y="64.1">layout</text>
<text x="63.4" y="64.1">exactly:</text>
<text x="71.9" y="64.1">compact</text>
<text x="81.1" y="64.1">input</text>
<text x="87.1" y="64.1">cap,</text>
<text x="92.2" y="64.1">inductor,</text>
<text x="101.8" y="64.1">BST loop,</text>
<text x="112.3" y="64.1">and</text>
<text x="116.9" y="64.1">FB</text>
<text x="120.5" y="64.1">node.</text>
<text x="17.9" y="100.9">MOISTURE_ADC uses</text>
<text x="38.5" y="100.9">IO1</text>
<text x="42.8" y="100.9">/</text>
<text x="45.3" y="100.9">ADC1-capable</text>
<text x="60.3" y="100.9">pin</text>
<text x="78.3" y="100.9">C4</text>
<text x="81.9" y="100.9">is</text>
<text x="84.7" y="100.9">optional/DNP</text>
<text x="98.8" y="100.9">ADC filter.</text>
<text x="110" y="100.9">Sensor</text>
<text x="117.6" y="100.9">output</text>
<text x="124.8" y="100.9">must</text>
<text x="130.6" y="100.9">be</text>
<text x="141.1" y="107.3">SDA, SCL,</text>
<text x="151.7" y="107.3">ENC_A, ENC_B,</text>
<text x="167.1" y="107.3">ENC_SW,</text>
<text x="176.2" y="107.3">ERROR_LED, STATUS_LED.</text>
<text x="174" y="137.8">J7</text>
<text x="177.4" y="137.8">pinout:</text>
<text x="185.1" y="137.8">3V3,</text>
<text x="190.4" y="137.8">GND, TXD0,</text>
<text x="202.5" y="137.8">RXD0,</text>
<text x="209.2" y="137.8">EN,</text>
<text x="213.4" y="137.8">IO0/BOOT.</text>
<text x="48.2" y="142.9">Reservoir</text>
<text x="80.8" y="142.9">to</text>
<text x="89.1" y="142.9">switch</text>
<text x="96.2" y="142.9">closes</text>
<text x="103.4" y="142.9">to</text>
<text x="106.4" y="142.9">GND.</text>
<text x="23.6" y="147.9">AO3400A</text>
<text x="33.1" y="147.9">low-side</text>
<text x="42.9" y="147.9">driver:</text>
<text x="50" y="147.9">gate</text>
<text x="55.3" y="147.9">resistor,</text>
<text x="86.3" y="147.9">flyback</text>
<text x="94.2" y="147.9">diode.</text>
<text x="43.2" y="158.1">FLOW_PULSE must</text>
<text x="62" y="158.1">be</text>
<text x="65.4" y="158.1">level</text>
<text x="71" y="158.1">shifted</text>
<text x="78.7" y="158.1">if</text>
<text x="81.2" y="158.1">selected</text>
<text x="90.3" y="158.1">sensor</text>
<text x="97.7" y="158.1">outputs</text>
<text x="105.9" y="158.1">5V</text>
<text x="109.4" y="158.1">pulses.</text>
</g>
<g font-size="1.8" fill="#840000">
<text x="85" y="11.9">2</text>
<text x="135" y="11.9">3</text>
<text x="185" y="11.9">4</text>
<text x="235" y="11.9">5</text>
<text x="285" y="11.9">6</text>
<text x="10.3" y="35.9">A</text>
<text x="95.5" y="32.6">shielded</text>
<text x="285.3" y="35.9">A</text>
<text x="50.7" y="41.5">#PWR0941</text>
<text x="79.5" y="41.5">TP1</text>
<text x="55.8" y="44">#PWR04d3</text>
<text x="91.2" y="50.2" transform="rotate(-90 91.2 50.2)">4</text>
<text x="133.6" y="80.9">MOISTURE_ADC TP</text>
<text x="10.3" y="85.9">B</text>
<text x="285.3" y="85.9">B</text>
<text x="64.4" y="100.9">through1</text>
<text x="134" y="100.9">&lt;= 193.3V.</text>
<text x="60.9" y="120.2">#PWR2dd7J2</text>
<text x="10.3" y="135.9">C</text>
<text x="76.4" y="136.8">#PWR0dbe0101</text>
<text x="93.7" y="136.6" transform="rotate(-90 93.7 136.6)">2</text>
<text x="285.3" y="135.9">C</text>
<text x="83.8" y="142.9">3V3,</text>
<text x="10.3" y="185.9">D</text>
<text x="285.3" y="185.9">D</text>
<text x="35" y="199.9">1</text>
<text x="85" y="199.9">2</text>
<text x="135" y="199.9">3</text>
<text x="185" y="199.9">4</text>
<text x="235" y="199.9">5</text>
<text x="285" y="199.9">6</text>
</g>
<g font-size="1.8" fill="#006464">
<text x="40.9" y="28.8">#PWR9ef8</text>
<text x="43.7" y="28.8">#FLG29ee0101</text>
<text x="43.7" y="31.3">+5V</text>
<text x="46" y="31.3">PWR_FLAG</text>
<text x="76.2" y="33.9">#PWR3a56</text>
<text x="88.9" y="32.6">3.9uH</text>
<text x="96.4" y="33.9">#PWR3993</text>
<text x="99.4" y="33.9">#FLG878a0101</text>
<text x="100.4" y="30.1">L1</text>
<text x="104.6" y="32.6">&gt;=3A</text>
<text x="106.8" y="35.2">100nF</text>
<text x="111.2" y="32.6">Isat</text>
<text x="113" y="32.6">C3</text>
<text x="113.9" y="35.2">10V</text>
<text x="118.5" y="35.2">BST</text>
<text x="34.5" y="36.4">VBUS</text>
<text x="35.7" y="41.5">CC1</text>
<text x="51.4" y="40.2">5.1k</text>
<text x="54.5" y="37.7">R1</text>
<text x="56.6" y="40.2">CC1R2</text>
<text x="71.3" y="37.7">#PWR73f7</text>
<text x="74.2" y="40.2">+5V</text>
<text x="74.9" y="41.5">C1</text>
<text x="76.1" y="39">#PWR0862</text>
<text x="79.2" y="36.4">+5V</text>
<text x="84.3" y="41.5">IN</text>
<text x="84.4" y="39">AP63203WU-7</text>
<text x="90.1" y="36.4">U2</text>
<text x="95.7" y="41.5">SW</text>
<text x="99" y="36.4">+3V3</text>
<text x="101.9" y="36.4">PWR_FLAG</text>
<text x="104.2" y="37.7">#PWR805b0101</text>
<text x="109.1" y="40.2">+3V3</text>
<text x="110.4" y="41.5">C2</text>
<text x="115" y="37.7">#PWRc5p0101</text>
<text x="119.3" y="40.2">+3V3</text>
<text x="120.6" y="41.5">C5</text>
<text x="125.2" y="41.5">TP3</text>
<text x="21.2" y="46.6">USB-C</text>
<text x="29" y="46.6">5V</text>
<text x="29.3" y="44">J1</text>
<text x="32.4" y="46.6">+</text>
<text x="35.2" y="46.6">USB2</text>
<text x="35.7" y="44">CC2</text>
<text x="53.8" y="44">GND</text>
<text x="56.5" y="42.8">5.1k</text>
<text x="58.9" y="46.6">GND</text>
<text x="61.7" y="42.8">CC2</text>
<text x="66.3" y="44">10uF</text>
<text x="71" y="45.3">#PWR5957</text>
<text x="72.2" y="44">10V</text>
<text x="74.2" y="47.9">GND</text>
<text x="76.8" y="44">X7R</text>
<text x="77.4" y="44.2">1</text>
<text x="81.7" y="44">input</text>
<text x="84.2" y="44">#PWRea5f0101</text>
<text x="84.3" y="46.6">EN</text>
<text x="89.3" y="44">#FLG391c010122uF</text>
<text x="89.4" y="46.6">GND</text>
<text x="91.7" y="46.6">PWR_FLAG</text>
<text x="92.3" y="47.8" transform="rotate(-90 92.3 47.8)">GND</text>
<text x="94.9" y="44">BST</text>
<text x="96" y="46.6">FB</text>
<text x="99.6" y="42.9">6</text>
<text x="99.6" y="45.5">1</text>
<text x="106.6" y="45.3">#PWR4048#PWRc5g0101</text>
<text x="106.8" y="44">6.3V 22uF</text>
<text x="109.7" y="47.9">GND</text>
<text x="112.1" y="44">X7R</text>
<text x="116.9" y="44">output</text>
<text x="116.9" y="44">6.3V</text>
<text x="119.9" y="47.9">GND</text>
<text x="122.2" y="44">X7R</text>
<text x="123.1" y="44.2">1</text>
<text x="127.1" y="44">output</text>
<text x="36.6" y="49.1">D-</text>
<text x="36.6" y="51.7">D-</text>
<text x="77.6" y="49.1">+5V</text>
<text x="79.5" y="49.1">TP2TP</text>
<text x="122.8" y="49.1">+3V3</text>
<text x="129" y="49.1">TP</text>
<text x="36.6" y="54.2">D+</text>
<text x="36.6" y="56.7">D+</text>
<text x="77.6" y="56.7">GND TP</text>
<text x="144.9" y="56.7">#PWR661c0101</text>
<text x="149.8" y="59.3">+3V3</text>
<text x="34.4" y="64.4">SBU1</text>
<text x="128.2" y="65.6">R3</text>
<text x="23.7" y="67.6" transform="rotate(-90 23.7 67.6)">SHIELD</text>
<text x="25.4" y="66.9">#PWRe3a5SBU2</text>
<text x="28.4" y="69.4">GND</text>
<text x="31.3" y="67.6" transform="rotate(-90 31.3 67.6)">GND</text>
<text x="122.1" y="69.4">#PWRea0e0101</text>
<text x="122.5" y="68.2">10k</text>
<text x="126.9" y="72">+3V3</text>
<text x="127.2" y="68.2">EN pullup</text>
<text x="140.2" y="69.4">EN</text>
<text x="153.3" y="70.3" transform="rotate(-90 153.3 70.3)">3V3</text>
<text x="159.4" y="72">RXD0</text>
<text x="159.7" y="69.4">TXD0</text>
<text x="140.2" y="74.5">IO0</text>
<text x="140.2" y="77.1">IO1</text>
<text x="140.4" y="73.3">TP5</text>
<text x="160" y="74.5">IO17</text>
<text x="160" y="77.1">IO18</text>
<text x="198.7" y="77.1">#PWRd7ff0101</text>
<text x="200.6" y="74.5">#PWR1b95</text>
<text x="203.1" y="77.1">+3V3</text>
<text x="110" y="83.4">1k</text>
<text x="113.9" y="83.4">100nFseries</text>
<text x="114.9" y="80.9">R10</text>
<text x="121" y="83.4">ADC filter</text>
<text x="140.2" y="79.6">IO2</text>
<text x="140.2" y="82.1">IO3</text>
<text x="156.8" y="79.6">USB_D-</text>
<text x="156.8" y="82.1">USB_D+</text>
<text x="180.3" y="79.6">#PWR16a0</text>
<text x="182.8" y="82.1">+3V3</text>
<text x="183.2" y="82.1">#PWRdf3b0101</text>
<text x="184.1" y="83.4">R6</text>
<text x="203.7" y="79.6">GND</text>
<text x="206.9" y="81">1</text>
<text x="117.3" y="84.7">#PWRfadc0101</text>
<text x="122.4" y="87.2">GND</text>
<text x="139.6" y="87.2">ESP32-S3-WROOM-1-N8IO35</text>
<text x="140.2" y="84.7">IO4</text>
<text x="140.2" y="87.2">IO5</text>
<text x="140.2" y="89.8">IO6</text>
<text x="151" y="84.7">U1</text>
<text x="160" y="84.7">IO21</text>
<text x="160" y="89.8">IO36</text>
<text x="181" y="86">4.7k</text>
<text x="186.1" y="88.5">4.7k</text>
<text x="186.2" y="86">SDAR7</text>
<text x="187.9" y="84.7">+3V3</text>
<text x="191.4" y="88.5">SCL</text>
<text x="201.9" y="87.2">UI</text>
<text x="205.1" y="87.2">OLED/ENC/LED</text>
<text x="209.6" y="84.7">J6</text>
<text x="63.5" y="94.8">#PWRd709</text>
<text x="140.2" y="92.3">IO7</text>
<text x="140.2" y="94.8">IO8</text>
<text x="158.3" y="92.1" transform="rotate(-90 158.3 92.1)">PSRAM</text>
<text x="160" y="92.3">IO37</text>
<text x="160" y="94.8">IO38</text>
<text x="63.5" y="97.4">#PWR5eb3J3</text>
<text x="65.9" y="97.4">+3V3</text>
<text x="66.5" y="99.9">GND</text>
<text x="68.9" y="99.9">MOISTURE</text>
<text x="69.8" y="101.3">1</text>
<text x="72.8" y="100.9">R10;</text>
<text x="140.2" y="97.4">IO9</text>
<text x="140.2" y="99.9">IO10</text>
<text x="160" y="97.4">IO39</text>
<text x="160" y="99.9">IO40</text>
<text x="112" y="106.3">10k</text>
<text x="116.6" y="106.3">reservoir</text>
<text x="116.8" y="107.5">#PWR52c5</text>
<text x="120.6" y="103.7">R8</text>
<text x="126.1" y="106.3">pullup</text>
<text x="130.2" y="107.3">3V3,</text>
<text x="140.2" y="102.5">IO11</text>
<text x="140.2" y="105">IO12</text>
<text x="140.2" y="107.5">IO13</text>
<text x="160" y="102.5">IO41</text>
<text x="160" y="105">IO42</text>
<text x="160" y="107.5">IO45</text>
<text x="56.6" y="113.9">#PWRc6p0101</text>
<text x="77.4" y="112.6">D1</text>
<text x="119.3" y="110.1">+3V3</text>
<text x="140.2" y="110.1">IO14</text>
<text x="140.2" y="112.6">IO15</text>
<text x="147.3" y="112.6">#PWRd605</text>
<text x="160" y="110.1">IO46</text>
<text x="160" y="112.6">IO47</text>
<text x="200.7" y="112.6">#PWRd1e3</text>
<text x="61.5" y="116.4">+5V</text>
<text x="62.2" y="117.7">C6</text>
<text x="72.3" y="115.2">SS34</text>
<text x="78.4" y="115.2">flyback</text>
<text x="140.2" y="115.2">IO16</text>
<text x="150.4" y="115.2">GND</text>
<text x="153.3" y="116.3" transform="rotate(-90 153.3 116.3)">GND</text>
<text x="160" y="115.2">IO48</text>
<text x="200.6" y="115.2">#PWR0b16</text>
<text x="203.1" y="115.2">+3V3</text>
<text x="203.7" y="117.7">GND</text>
<text x="206.9" y="119.1">1</text>
<text x="209.6" y="117.7">J7</text>
<text x="52.7" y="120.2">100uF</text>
<text x="56.6" y="121.5">#PWRc6g0101</text>
<text x="59.7" y="120.2">10V</text>
<text x="61.5" y="124.1">GND</text>
<text x="64" y="122.8">+5VPUMP</text>
<text x="64.4" y="120.2">pump</text>
<text x="70.7" y="120.2">bulk</text>
<text x="73.2" y="122.8">5V</text>
<text x="90.1" y="125.3">Q1</text>
<text x="110.4" y="125.3">R4</text>
<text x="133.4" y="124.1">M3</text>
<text x="137.3" y="124.1">mounting</text>
<text x="140.9" y="121.5">H1</text>
<text x="146.1" y="124.1">M3</text>
<text x="147.2" y="124.1">holemounting</text>
<text x="153.6" y="121.5">H2</text>
<text x="158.8" y="124.1">M3</text>
<text x="159.9" y="124.1">holemounting</text>
<text x="166.3" y="121.5">H3</text>
<text x="171.5" y="124.1">M3</text>
<text x="172.6" y="124.1">holemounting</text>
<text x="179" y="121.5">H4</text>
<text x="185.3" y="124.1">hole</text>
<text x="194.1" y="120.2">DEBUG 3V3/GND/TX/RX/EN/BOOT</text>
<text x="72.5" y="130.4">J4</text>
<text x="87.2" y="127.9">AO3400A</text>
<text x="88.9" y="130.4">#PWRa2a6</text>
<text x="93.7" y="129" transform="rotate(-90 93.7 129)">3</text>
<text x="106.7" y="127.9">220R</text>
<text x="112.7" y="127.9">gate</text>
<text x="63.8" y="132.9">#PWRdfc2</text>
<text x="66.5" y="135.5">GND</text>
<text x="66.6" y="132.9">RESERVOIR_SW</text>
<text x="69.8" y="136.9">1</text>
<text x="76.7" y="135.5">100k</text>
<text x="82.5" y="132.9">R5</text>
<text x="82.5" y="135.5">pulldown</text>
<text x="91.9" y="132.9">GND</text>
<text x="115" y="132.9">TP4</text>
<text x="58.1" y="142.9">switch #PWRe819 pullup</text>
<text x="63.5" y="143.1">#PWRe819</text>
<text x="65.2" y="142.9">default:</text>
<text x="81.8" y="139.3">GND</text>
<text x="109.8" y="140.6">PUMP_GATE TP</text>
<text x="61.1" y="145.6">#PWR23cc0101</text>
<text x="64.3" y="147.9">100k</text>
<text x="65.9" y="145.6">+3V3</text>
<text x="66.5" y="148.2">GNDpulldown,</text>
<text x="66.5" y="148.2">GND</text>
<text x="66.8" y="148.2">FLOW optional</text>
<text x="69.8" y="149.6">1</text>
<text x="72.5" y="145.6">J5</text>
<text x="80.3" y="147.9">SS34</text>
</g>
<g font-size="1.8" fill="#a90000">
<text x="41.9" y="35.3">A4</text>
<text x="41.9" y="40.4">A5</text>
<text x="81.8" y="40.4">3</text>
<text x="99.6" y="40.4">5</text>
<text x="41.8" y="42.9">B5</text>
<text x="81.8" y="45.5">2</text>
<text x="41.8" y="50.5">B7</text>
<text x="41.9" y="48">A7</text>
<text x="41.9" y="53.1">A6</text>
<text x="77.4" y="51.8">1</text>
<text x="41.8" y="55.6">B6</text>
<text x="41.8" y="65.8">B8</text>
<text x="41.9" y="63.2">A8</text>
<text x="152.1" y="65.5" transform="rotate(-90 152.1 65.5)">2</text>
<text x="137.7" y="68.3">3</text>
<text x="165.1" y="68.3">37</text>
<text x="165.1" y="70.9">36</text>
<text x="22.6" y="72.4" transform="rotate(-90 22.6 72.4)">S1</text>
<text x="30.2" y="72.4" transform="rotate(-90 30.2 72.4)">A1</text>
<text x="137.1" y="73.4">27</text>
<text x="137.1" y="75.9">391</text>
<text x="165.1" y="73.4">10</text>
<text x="165.1" y="75.9">11</text>
<text x="137.1" y="78.5">38</text>
<text x="137.1" y="81">15</text>
<text x="137.7" y="83.6">4</text>
<text x="165.1" y="78.5">13</text>
<text x="165.1" y="81">14</text>
<text x="165.1" y="83.6">23</text>
<text x="206.9" y="83.6">2</text>
<text x="137.7" y="86.1">5</text>
<text x="137.7" y="88.6">6</text>
<text x="165.1" y="86.1">28</text>
<text x="165.1" y="88.6">29</text>
<text x="206.9" y="86.1">3</text>
<text x="206.9" y="88.6">4</text>
<text x="137.1" y="93.7">12</text>
<text x="137.7" y="91.2">7</text>
<text x="165.1" y="91.2">30</text>
<text x="165.1" y="93.7">31</text>
<text x="206.9" y="91.2">5</text>
<text x="206.9" y="93.7">6</text>
<text x="137.1" y="96.3">17</text>
<text x="137.1" y="98.8">18</text>
<text x="137.1" y="101.3">19</text>
<text x="165.1" y="96.3">32</text>
<text x="165.1" y="98.8">33</text>
<text x="165.1" y="101.3">34</text>
<text x="206.9" y="96.3">7</text>
<text x="206.9" y="98.8">8</text>
<text x="206.9" y="101.3">9</text>
<text x="69.8" y="103.9">2</text>
<text x="69.8" y="106.4">3</text>
<text x="135.5" y="107.3">GND,</text>
<text x="137.1" y="103.9">20</text>
<text x="137.1" y="106.4">21</text>
<text x="165.1" y="103.9">35</text>
<text x="165.1" y="106.4">26</text>
<text x="137.1" y="109">22</text>
<text x="137.7" y="111.5">8</text>
<text x="165.1" y="109">16</text>
<text x="165.1" y="111.5">24</text>
<text x="137.7" y="114">9</text>
<text x="152.1" y="118.8" transform="rotate(-90 152.1 118.8)">1</text>
<text x="165.1" y="114">25</text>
<text x="206.9" y="121.7">2</text>
<text x="206.9" y="124.2">3</text>
<text x="67.2" y="126.7">1</text>
<text x="67.2" y="129.3">2</text>
<text x="86.9" y="131.8">1</text>
<text x="206.9" y="126.7">4</text>
<text x="206.9" y="129.3">5</text>
<text x="206.9" y="131.8">6</text>
<text x="113" y="135.6">1</text>
<text x="69.8" y="139.4">2</text>
<text x="69.8" y="152.1">2</text>
<text x="69.8" y="154.7">3</text>
</g>
<g font-size="1.8" fill="#939391">
<text x="113.4" y="83.4">ADC</text>
<text x="123.1" y="80.9">C4</text>
<text x="131.5" y="83.4">DNP</text>
</g>
</svg>
